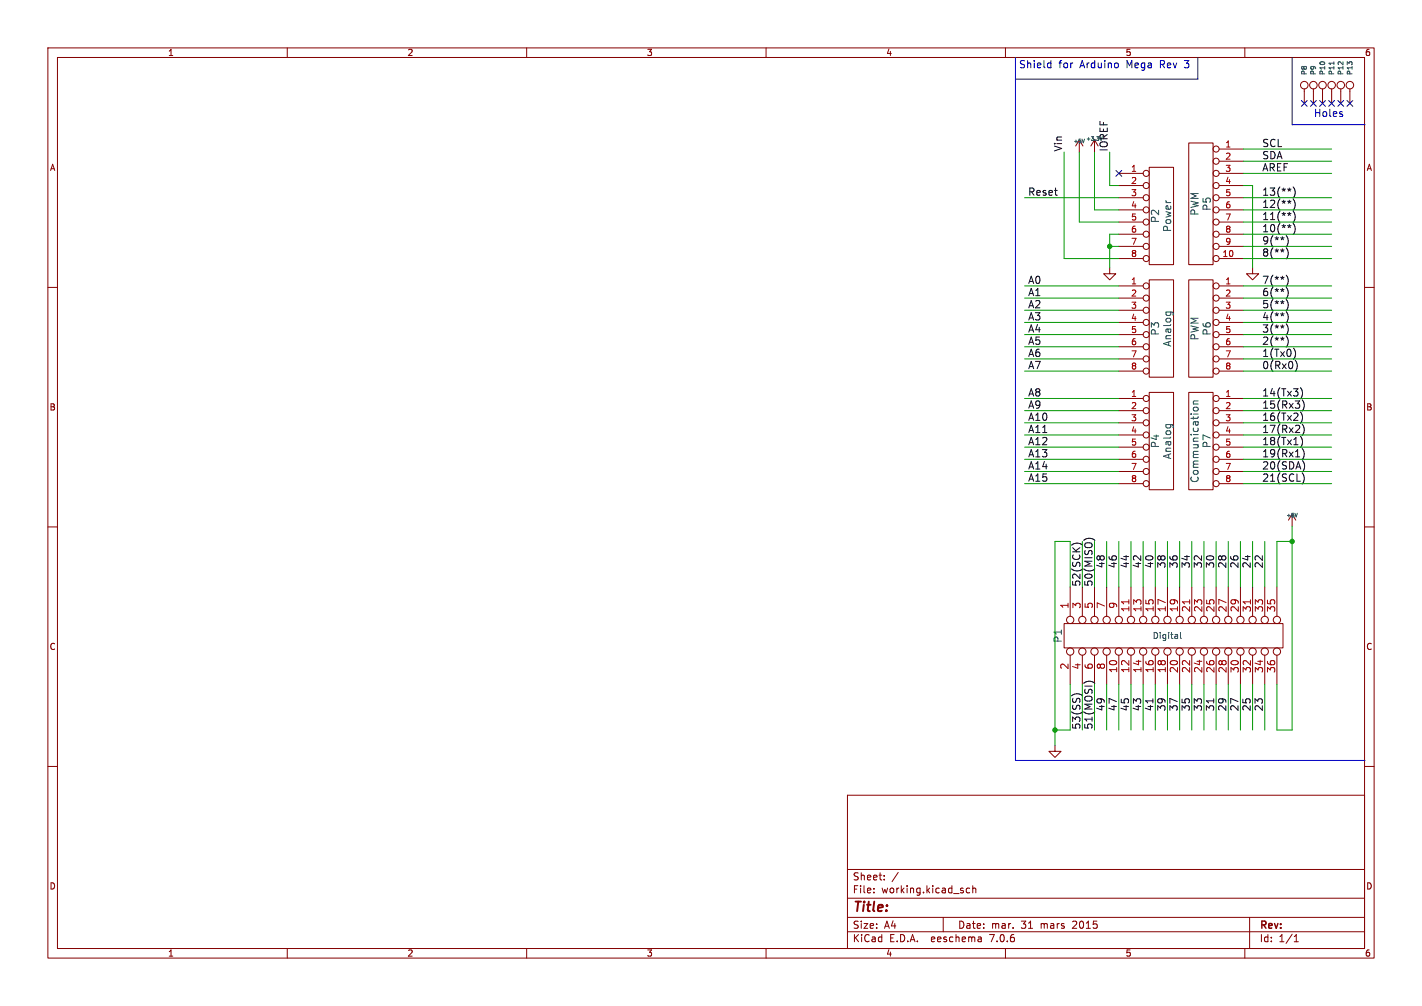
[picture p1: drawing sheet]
<svg xmlns="http://www.w3.org/2000/svg" width="297mm" height="210mm" viewBox="0 0 297 210" stroke-linecap="round" stroke-linejoin="round" font-family="sans-serif">
<g fill="none" stroke="#840000" stroke-width=".21">
<path d="M10 10h277v190h-277zM12 12h273v186h-273zM60 10v2M110 10v2M160 10v2M210 10v2M260 10v2M272.4 18.5v3.1M274.3 18.5v3.1M276.2 18.5v3.1M278.1 18.5v3.1M280 18.5v3.1"/>
<path d="M281.9 18.5v3.1M225.4 29.2l-.7 1.3M225.4 29.2v2.6M225.4 29.2l.8 1.3M228.6 29.2v2.6M228.6 29.2l-.8 1.3M228.6 29.2l.8 1.3M233.7 36.2h5.1M233.7 38.7h5.1M240 34.9h5.1v20.3h-5.1zM248.3 29.8h5.1v25.4h-5.1zM254.6 36.2h5.1"/>
<path d="M254.6 38.7h5.1M254.6 31.1h5.1M254.6 33.7h5.1M10 60h2M231.8 55.9v1.3h1.2l-1.2 1.2-1.3-1.2h1.3M233.7 59.7h5.1M233.7 41.3h5.1M233.7 43.8h5.1M233.7 46.4h5.1M233.7 48.9h5.1M233.7 51.4h5.1M233.7 54h5.1"/>
<path d="M240 58.4h5.1v20.3h-5.1zM248.3 58.4h5.1v20.3h-5.1zM254.6 59.7h5.1M254.6 41.3h5.1M254.6 43.8h5.1M254.6 46.4h5.1M254.6 48.9h5.1M254.6 51.4h5.1M254.6 54h5.1M261.6 55.9v1.3h1.3l-1.3 1.2-1.3-1.2h1.3M285 60h2M233.7 62.2h5.1"/>
<path d="M233.7 64.8h5.1M233.7 67.3h5.1M233.7 69.9h5.1M233.7 72.4h5.1M233.7 74.9h5.1M233.7 77.5h5.1M254.6 62.2h5.1M254.6 64.8h5.1M254.6 67.3h5.1M254.6 69.9h5.1M254.6 72.4h5.1M254.6 74.9h5.1"/>
<path d="M254.6 77.5h5.1M233.7 83.2h5.1M233.7 85.7h5.1M233.7 88.3h5.1M233.7 90.8h5.1M233.7 93.3h5.1M233.7 95.9h5.1M233.7 98.4h5.1M240 81.9h5.1v20.3h-5.1zM248.3 81.9h5.1v20.3h-5.1zM254.6 83.2h5.1M254.6 85.7h5.1"/>
<path d="M254.6 88.3h5.1M254.6 90.8h5.1M254.6 93.3h5.1M254.6 95.9h5.1M254.6 98.4h5.1M10 110h2M233.7 101h5.1M254.6 101h5.1M269.9 107.3l-.8 1.3M269.9 107.3v2.6M269.9 107.3l.7 1.3M285 110h2"/>
<path d="M222.2 130.2h45.8v5.1h-45.8zM223.5 122.6v6.1M223.5 136.8v6.1M226.1 122.6v6.1M226.1 136.8v6.1M228.6 122.6v6.1M228.6 136.8v6.1M231.1 122.6v6.1M231.1 136.8v6.1M233.7 122.6v6.1M233.7 136.8v6.1M236.2 122.6v6.1"/>
<path d="M236.2 136.8v6.1M238.8 122.6v6.1M238.8 136.8v6.1M241.3 122.6v6.1M241.3 136.8v6.1M243.8 122.6v6.1M243.8 136.8v6.1M246.4 122.6v6.1M246.4 136.8v6.1M248.9 122.6v6.1M248.9 136.8v6.1M251.5 122.6v6.1"/>
<path d="M251.5 136.8v6.1M254 122.6v6.1M254 136.8v6.1M256.5 122.6v6.1M256.5 136.8v6.1M259.1 122.6v6.1M259.1 136.8v6.1M261.6 122.6v6.1M261.6 136.8v6.1M264.2 122.6v6.1M264.2 136.8v6.1M266.7 122.6v6.1"/>
<path d="M266.7 136.8v6.1M10 160h2M220.3 155.6v1.2h1.3l-1.3 1.3-1.2-1.3h1.2M285 160h2M177 166h108v32h-108zM60 198v2M110 198v2M160 198v2M177 194.5h108M177 191.5h108M177 187.5h108M177 181.5h108"/>
<path d="M182.5 186.3v.1M182.5 185.5v.1M184.7 183.6v.1M184.7 182.8v.1M187.6 182.1l-1.3 2M197 191.5v3M202.5 185.5l-.4-.1-.3 .3 .2 .6h.5M203.2 185.5l.2-.1 .3 .1 .1 .9M203.2 184.9v1.5M204.9 195.7l.1 .9M205 196.5l-.2 .1M205 196h-.2"/>
<path d="M210 198v2M260 198v2M261 191.5v6.5M270.3 196.6h.9M270.3 195.5l.4-.4v1.5"/>
<circle cx="272.4" cy="17.8" r=".79"/>
<circle cx="274.3" cy="17.8" r=".79"/>
<circle cx="276.2" cy="17.8" r=".79"/>
<circle cx="278.1" cy="17.8" r=".79"/>
<circle cx="280" cy="17.8" r=".79"/>
<circle cx="281.9" cy="17.8" r=".79"/>
<circle cx="239.4" cy="36.2" r=".63"/>
<circle cx="239.4" cy="38.7" r=".63"/>
<circle cx="254" cy="36.2" r=".63"/>
<circle cx="254" cy="31.1" r=".63"/>
<circle cx="254" cy="33.7" r=".63"/>
<circle cx="254" cy="38.7" r=".63"/>
<circle cx="239.4" cy="43.8" r=".63"/>
<circle cx="239.4" cy="51.4" r=".63"/>
<circle cx="239.4" cy="54" r=".63"/>
<circle cx="239.4" cy="46.4" r=".63"/>
<circle cx="239.4" cy="48.9" r=".63"/>
<circle cx="239.4" cy="41.3" r=".63"/>
<circle cx="239.4" cy="59.7" r=".63"/>
<circle cx="254" cy="43.8" r=".63"/>
<circle cx="254" cy="48.9" r=".63"/>
<circle cx="254" cy="54" r=".63"/>
<circle cx="254" cy="41.3" r=".63"/>
<circle cx="254" cy="46.4" r=".63"/>
<circle cx="254" cy="59.7" r=".63"/>
<circle cx="254" cy="51.4" r=".63"/>
<circle cx="239.4" cy="67.3" r=".63"/>
<circle cx="239.4" cy="74.9" r=".63"/>
<circle cx="239.4" cy="77.5" r=".63"/>
<circle cx="239.4" cy="69.8" r=".63"/>
<circle cx="239.4" cy="62.2" r=".63"/>
<circle cx="239.4" cy="64.8" r=".63"/>
<circle cx="239.4" cy="72.4" r=".63"/>
<circle cx="254" cy="74.9" r=".63"/>
<circle cx="254" cy="64.8" r=".63"/>
<circle cx="254" cy="69.8" r=".63"/>
<circle cx="254" cy="67.3" r=".63"/>
<circle cx="254" cy="72.4" r=".63"/>
<circle cx="254" cy="62.2" r=".63"/>
<circle cx="254" cy="77.5" r=".63"/>
<circle cx="239.4" cy="93.3" r=".63"/>
<circle cx="239.4" cy="85.7" r=".63"/>
<circle cx="239.4" cy="88.3" r=".63"/>
<circle cx="239.4" cy="90.8" r=".63"/>
<circle cx="239.4" cy="95.9" r=".63"/>
<circle cx="239.4" cy="98.4" r=".63"/>
<circle cx="239.4" cy="83.2" r=".63"/>
<circle cx="254" cy="88.3" r=".63"/>
<circle cx="254" cy="85.7" r=".63"/>
<circle cx="254" cy="95.9" r=".63"/>
<circle cx="254" cy="90.8" r=".63"/>
<circle cx="254" cy="93.3" r=".63"/>
<circle cx="254" cy="98.4" r=".63"/>
<circle cx="254" cy="83.2" r=".63"/>
<circle cx="239.4" cy="101" r=".63"/>
<circle cx="254" cy="101" r=".63"/>
<circle cx="223.5" cy="136" r=".76"/>
<circle cx="223.5" cy="129.4" r=".76"/>
<circle cx="226.1" cy="136" r=".76"/>
<circle cx="226.1" cy="129.4" r=".76"/>
<circle cx="228.6" cy="136" r=".76"/>
<circle cx="228.6" cy="129.4" r=".76"/>
<circle cx="231.1" cy="129.4" r=".76"/>
<circle cx="231.1" cy="136" r=".76"/>
<circle cx="233.7" cy="136" r=".76"/>
<circle cx="233.7" cy="129.4" r=".76"/>
<circle cx="236.2" cy="129.4" r=".76"/>
<circle cx="236.2" cy="136" r=".76"/>
<circle cx="238.8" cy="136" r=".76"/>
<circle cx="238.8" cy="129.4" r=".76"/>
<circle cx="241.3" cy="136" r=".76"/>
<circle cx="241.3" cy="129.4" r=".76"/>
<circle cx="243.8" cy="136" r=".76"/>
<circle cx="243.8" cy="129.4" r=".76"/>
<circle cx="246.4" cy="136" r=".76"/>
<circle cx="246.4" cy="129.4" r=".76"/>
<circle cx="248.9" cy="129.4" r=".76"/>
<circle cx="248.9" cy="136" r=".76"/>
<circle cx="251.5" cy="129.4" r=".76"/>
<circle cx="251.5" cy="136" r=".76"/>
<circle cx="254" cy="136" r=".76"/>
<circle cx="254" cy="129.4" r=".76"/>
<circle cx="256.5" cy="129.4" r=".76"/>
<circle cx="256.5" cy="136" r=".76"/>
<circle cx="259.1" cy="136" r=".76"/>
<circle cx="259.1" cy="129.4" r=".76"/>
<circle cx="261.6" cy="136" r=".76"/>
<circle cx="261.6" cy="129.4" r=".76"/>
<circle cx="264.2" cy="136" r=".76"/>
<circle cx="264.2" cy="129.4" r=".76"/>
<circle cx="266.7" cy="129.4" r=".76"/>
<circle cx="266.7" cy="136" r=".76"/>
</g>
<path d="M235.8 125.2v.9M248.5 125.2v.9M261.2 125.2v.9" fill="none" stroke="#a90000" stroke-width=".21"/>
<g fill="none" stroke="#006464" stroke-width=".21">
<path d="M278.6 12.9v.6M226.5 29l-.2 .8M243.5 65.1h1.3l.2 .2M243.6 65.1l-.1 .2M244.5 65.1v.2M243.5 88.6h1.3l.2 .2M243.6 88.6l-.1 .2M244.5 88.6v.2M249.2 84.3h1.1M249.3 85.7l-.1-.4 .3-.3 .6 .1 .2 .2-.1 .4M250.3 83.7l-1 .1-.1 .3 .2 .2M271 107.2l-.3 .7"/>
<path d="M246.6 132v1.1l.1 .2"/>
</g>
<g fill="none" stroke="#0f0f0f" stroke-width=".21">
<path d="M269.6 39.5l-.3 .1M270.1 39a1.74 1.74 0 0 1 0 2.3M268.6 51.7a1.75 1.75 0 0 1 0 2.3M268.6 57.4a1.75 1.75 0 0 1 0 2.4M268.6 60a1.75 1.75 0 0 1 0 2.3M268.9 49.6a1.78 1.78 0 0 1-.3 1.9M269.6 47.1l-.3 .1M269.6 44.5l-.3 .2M269.6 42l-.3 .1M270.1 41.6a1.74 1.74 0 0 1 0 2.3M270.1 44.1a1.74 1.74 0 0 1 0 2.3M270.1 46.6a1.74 1.74 0 0 1 0 2.4"/>
<path d="M268.6 62.5a1.75 1.75 0 0 1 0 2.3M268.6 65.1a1.75 1.75 0 0 1 0 2.3M268.6 67.6a1.75 1.75 0 0 1 0 2.3M268.6 70.1a1.77 1.77 0 0 1 .1 2.3M270.2 72.8a1.79 1.79 0 0 1 0 2.1M270.5 75.2a1.75 1.75 0 0 1 0 2.3M271.6 80.9a1.74 1.74 0 0 1 0 2.4M271.6 86a1.74 1.74 0 0 1 0 2.3M271.6 91.1a1.74 1.74 0 0 1 0 2.3M272 83.5a1.74 1.74 0 0 1 0 2.3M272 88.6a1.74 1.74 0 0 1 0 2.3M272 93.6a1.76 1.76 0 0 1 0 2.3"/>
<path d="M272.3 99.2a1.78 1.78 0 0 1-.3 1.8M272.3 96.5l.2 .7-.2 1M226.1 113.7a1.77 1.77 0 0 0-2.3 .1M226.4 112.8a1.75 1.75 0 0 1 2.3 0M226.1 145.2a1.77 1.77 0 0 0-2.3 .1M226.4 142.6a1.75 1.75 0 0 1 2.3 0M240.8 145.9v.8M253.5 145.9v.8"/>
</g>
<path d="M212.1 12.1v146.7h73M219.1 13.1l.4 .1M219.5 12.6v1.6M219.5 14.1l-.4 .1M233.5 13.3v.7M250.2 12.1v4.4h-38.1M269.9 12.1v13.9h15.2M280.4 23.9v.3" fill="none" stroke="#0000c2" stroke-width=".21"/>
<g fill="none" stroke="#009600" stroke-width=".21">
<path d="M222.2 31.8v22.2h11.5M225.4 31.8v14.6h8.3M228.6 31.8v12h5.1M231.8 31.8v6.9h1.9M259.7 38.7h1.9v17.2M259.7 33.7h18.4M259.7 36.2h18.4M259.7 31.1h18.4M214 59.7h19.7M214 41.3h19.7M231.8 51.4h1.9M233.7 48.9h-1.9v7"/>
<path d="M259.7 54h18.4M259.7 59.7h18.4M259.7 51.4h18.4M259.7 43.8h18.4M259.7 41.3h18.4M259.7 46.4h18.4M259.7 48.9h18.4M214 64.8h19.7M214 67.3h19.7M214 62.2h19.7M214 74.9h19.7M214 72.4h19.7"/>
<path d="M214 77.5h19.7M214 69.9h19.7M259.7 64.8h18.4M259.7 67.3h18.4M259.7 62.2h18.4M259.7 74.9h18.4M259.7 72.4h18.4M259.7 77.5h18.4M259.7 69.9h18.4M214 85.7h19.7M214 83.2h19.7M214 98.4h19.7"/>
<path d="M214 93.3h19.7M214 88.3h19.7M214 90.8h19.7M214 95.9h19.7M259.7 85.7h18.4M259.7 83.2h18.4M259.7 98.4h18.4M259.7 93.3h18.4M259.7 88.3h18.4M259.7 90.8h18.4M259.7 95.9h18.4M214 101h19.7"/>
<path d="M226.1 113v9.6M228.6 113v9.6M231.1 113v9.6M233.7 113v9.6M236.2 113v9.6M238.8 113v9.6M241.3 113v9.6M243.8 113v9.6M246.4 113v9.6M248.9 113v9.6M251.5 113v9.6M254 113v9.6"/>
<path d="M256.5 113v9.6M259.1 113v9.6M259.7 101h18.4M261.6 113v9.6M264.2 113v9.6M269.9 109.9v42.5h-3.2v-9.5M269.9 113h-3.2v9.6M223.5 122.6v-9.6h-3.2v42.6M223.5 142.9v9.5h-3.2M226.1 142.9v9.5M228.6 142.9v9.5M231.1 142.9v9.5"/>
<path d="M233.7 142.9v9.5M236.2 142.9v9.5M238.8 142.9v9.5M241.3 142.9v9.5M243.8 142.9v9.5M246.4 142.9v9.5M248.9 142.9v9.5M251.5 142.9v9.5M254 142.9v9.5M256.5 142.9v9.5M259.1 142.9v9.5M261.6 142.9v9.5"/>
<path d="M264.2 142.9v9.5"/>
</g>
<g fill="none" stroke="#000084" stroke-width=".21">
<path d="M233.1 35.6l1.2 1.2M234.3 35.6l-1.2 1.2M271.8 21l1.2 1.2M273 21l-1.2 1.2M273.7 21l1.2 1.2M274.9 21l-1.2 1.2M275.6 21l1.2 1.2M276.8 21l-1.2 1.2M277.5 21l1.2 1.2M278.7 21l-1.2 1.2M279.4 21l1.2 1.2M280.6 21l-1.2 1.2"/>
<path d="M281.3 21l1.2 1.2M282.5 21l-1.2 1.2"/>
</g>
<g fill="#009600" stroke="#009600" stroke-width=".21">
<circle cx="220.3" cy="152.4" r=".46"/>
<circle cx="231.8" cy="51.4" r=".46"/>
<circle cx="269.9" cy="113" r=".46"/>
</g>
<text font-size="2.8" fill="#840000" x="178" y="190.9">Title:</text>
<g font-size="2.1" fill="#0000c2">
<text x="212.7" y="14.4">Shield</text>
<text x="221.1" y="14.4">for</text>
<text x="225.6" y="14.4">Arduino</text>
<text x="235.4" y="14.4">Mega</text>
<text x="242.5" y="14.4">Rev</text>
<text x="247.8" y="14.4">3</text>
<text x="274.3" y="24.5">Holes</text>
</g>
<g font-size="2.1" fill="#0f0f0f">
<text x="221.9" y="31.8" transform="rotate(-90 221.9 31.8)">Vin</text>
<text x="231.5" y="31.8" transform="rotate(-90 231.5 31.8)">IOREF</text>
<text x="263.5" y="35.9">AREF</text>
<text x="263.5" y="30.8">SCL</text>
<text x="263.5" y="33.3">SDA</text>
<text x="214.6" y="41">Reset</text>
<text x="263.5" y="41">13(**)</text>
<text x="263.5" y="46">11(**)</text>
<text x="263.5" y="43.5">12(**)</text>
<text x="263.5" y="51.1">9(**)</text>
<text x="263.5" y="48.6">10(**)</text>
<text x="263.5" y="53.7">8(**)</text>
<text x="214.6" y="59.4">A0</text>
<text x="263.5" y="59.4">7(**)</text>
<text x="214.6" y="64.5">A2</text>
<text x="214.6" y="61.9">A1</text>
<text x="263.5" y="64.5">5(**)</text>
<text x="263.5" y="61.9">6(**)</text>
<text x="214.6" y="67">A3</text>
<text x="214.6" y="69.5">A4</text>
<text x="263.5" y="67">4(**)</text>
<text x="263.5" y="69.5">3(**)</text>
<text x="214.6" y="72.1">A5</text>
<text x="214.6" y="77.2">A7</text>
<text x="214.6" y="74.6">A6</text>
<text x="263.5" y="77.2">0(Rx0)</text>
<text x="263.5" y="72.1">2(**)</text>
<text x="263.5" y="74.6">1(Tx0)</text>
<text x="214.6" y="82.9">A8</text>
<text x="263.5" y="82.9">14(Tx3)</text>
<text x="214.6" y="88">A10</text>
<text x="214.6" y="85.4">A9</text>
<text x="263.5" y="85.4">15(Rx3)</text>
<text x="263.5" y="88">16(Tx2)</text>
<text x="214.6" y="95.6">A13</text>
<text x="214.6" y="90.5">A11</text>
<text x="214.6" y="93">A12</text>
<text x="263.5" y="95.6">19(Rx1)</text>
<text x="263.5" y="90.5">17(Rx2)</text>
<text x="263.5" y="93">18(Tx1)</text>
<text x="214.6" y="98.1">A14</text>
<text x="214.6" y="100.7">A15</text>
<text x="263.5" y="98.1">20(SDA)</text>
<text x="263.5" y="100.7">21(SCL)</text>
<text x="230.8" y="118.7" transform="rotate(-90 230.8 118.7)">48</text>
<text x="233.4" y="118.7" transform="rotate(-90 233.4 118.7)">46</text>
<text x="235.9" y="118.7" transform="rotate(-90 235.9 118.7)">44</text>
<text x="238.4" y="118.7" transform="rotate(-90 238.4 118.7)">42</text>
<text x="241" y="118.7" transform="rotate(-90 241 118.7)">40</text>
<text x="243.5" y="118.7" transform="rotate(-90 243.5 118.7)">38</text>
<text x="246.1" y="118.7" transform="rotate(-90 246.1 118.7)">36</text>
<text x="248.6" y="118.7" transform="rotate(-90 248.6 118.7)">34</text>
<text x="251.1" y="118.7" transform="rotate(-90 251.1 118.7)">32</text>
<text x="253.7" y="118.7" transform="rotate(-90 253.7 118.7)">30</text>
<text x="256.2" y="118.7" transform="rotate(-90 256.2 118.7)">28</text>
<text x="258.8" y="118.7" transform="rotate(-90 258.8 118.7)">26</text>
<text x="261.3" y="118.7" transform="rotate(-90 261.3 118.7)">24</text>
<text x="263.8" y="118.7" transform="rotate(-90 263.8 118.7)">22</text>
<text x="225.7" y="122.6" transform="rotate(-90 225.7 122.6)">52(SCK)</text>
<text x="228.3" y="122.6" transform="rotate(-90 228.3 122.6)">50(MISO)</text>
<text x="230.8" y="148.6" transform="rotate(-90 230.8 148.6)">49</text>
<text x="233.4" y="148.6" transform="rotate(-90 233.4 148.6)">47</text>
<text x="235.9" y="148.6" transform="rotate(-90 235.9 148.6)">45</text>
<text x="238.4" y="148.6" transform="rotate(-90 238.4 148.6)">43</text>
<text x="241" y="148.6" transform="rotate(-90 241 148.6)">41</text>
<text x="243.5" y="148.6" transform="rotate(-90 243.5 148.6)">39</text>
<text x="246.1" y="148.6" transform="rotate(-90 246.1 148.6)">37</text>
<text x="248.6" y="148.6" transform="rotate(-90 248.6 148.6)">35</text>
<text x="251.1" y="148.6" transform="rotate(-90 251.1 148.6)">33</text>
<text x="253.7" y="148.6" transform="rotate(-90 253.7 148.6)">31</text>
<text x="256.2" y="148.6" transform="rotate(-90 256.2 148.6)">29</text>
<text x="258.8" y="148.6" transform="rotate(-90 258.8 148.6)">27</text>
<text x="261.3" y="148.6" transform="rotate(-90 261.3 148.6)">25</text>
<text x="263.8" y="148.6" transform="rotate(-90 263.8 148.6)">23</text>
<text x="225.7" y="152.4" transform="rotate(-90 225.7 152.4)">53(SS)</text>
<text x="228.3" y="152.4" transform="rotate(-90 228.3 152.4)">51(MOSI)</text>
</g>
<g font-size="2.1" fill="#006464">
<text x="242.3" y="46.6" transform="rotate(-90 242.3 46.6)">P2</text>
<text x="250.5" y="45.1" transform="rotate(-90 250.5 45.1)">PWM</text>
<text x="253.1" y="44.1" transform="rotate(-90 253.1 44.1)">P5</text>
<text x="244.8" y="48.5" transform="rotate(-90 244.8 48.5)">Power</text>
<text x="242.3" y="70.1" transform="rotate(-90 242.3 70.1)">P3</text>
<text x="250.5" y="71.2" transform="rotate(-90 250.5 71.2)">PWM</text>
<text x="253.1" y="70.1" transform="rotate(-90 253.1 70.1)">P6</text>
<text x="244.8" y="72.5" transform="rotate(-90 244.8 72.5)">Analog</text>
<text x="242.3" y="93.6" transform="rotate(-90 242.3 93.6)">P4</text>
<text x="244.8" y="96" transform="rotate(-90 244.8 96)">Analog</text>
<text x="253.1" y="93.6" transform="rotate(-90 253.1 93.6)">P7</text>
<text x="250.5" y="100.9" transform="rotate(-90 250.5 100.9)">Communication</text>
<text x="222" y="134.3" transform="rotate(-90 222 134.3)">P1</text>
</g>
<g font-size="2.1" fill="#a90000">
<text x="223.3" y="127.2" transform="rotate(-90 223.3 127.2)">1</text>
<text x="225.8" y="127.2" transform="rotate(-90 225.8 127.2)">3</text>
<text x="228.3" y="127.2" transform="rotate(-90 228.3 127.2)">5</text>
<text x="230.9" y="127.2" transform="rotate(-90 230.9 127.2)">7</text>
<text x="233.4" y="127.2" transform="rotate(-90 233.4 127.2)">9</text>
<text x="236" y="127.9" transform="rotate(-90 236 127.9)">11</text>
<text x="238.5" y="127.9" transform="rotate(-90 238.5 127.9)">13</text>
<text x="241" y="127.9" transform="rotate(-90 241 127.9)">15</text>
<text x="243.6" y="127.9" transform="rotate(-90 243.6 127.9)">17</text>
<text x="246.1" y="127.9" transform="rotate(-90 246.1 127.9)">19</text>
<text x="248.7" y="127.9" transform="rotate(-90 248.7 127.9)">21</text>
<text x="251.2" y="127.9" transform="rotate(-90 251.2 127.9)">23</text>
<text x="253.7" y="127.9" transform="rotate(-90 253.7 127.9)">25</text>
<text x="256.3" y="127.9" transform="rotate(-90 256.3 127.9)">27</text>
<text x="258.8" y="127.9" transform="rotate(-90 258.8 127.9)">29</text>
<text x="261.4" y="127.9" transform="rotate(-90 261.4 127.9)">31</text>
<text x="263.9" y="127.9" transform="rotate(-90 263.9 127.9)">33</text>
<text x="266.4" y="127.9" transform="rotate(-90 266.4 127.9)">35</text>
<text x="223.3" y="139.9" transform="rotate(-90 223.3 139.9)">2</text>
<text x="225.8" y="139.9" transform="rotate(-90 225.8 139.9)">4</text>
<text x="228.3" y="139.9" transform="rotate(-90 228.3 139.9)">6</text>
<text x="230.9" y="139.9" transform="rotate(-90 230.9 139.9)">8</text>
<text x="233.4" y="140.6" transform="rotate(-90 233.4 140.6)">10</text>
<text x="236" y="140.6" transform="rotate(-90 236 140.6)">12</text>
<text x="238.5" y="140.6" transform="rotate(-90 238.5 140.6)">14</text>
<text x="241" y="140.6" transform="rotate(-90 241 140.6)">16</text>
<text x="243.6" y="140.6" transform="rotate(-90 243.6 140.6)">18</text>
<text x="246.1" y="140.6" transform="rotate(-90 246.1 140.6)">20</text>
<text x="248.7" y="140.6" transform="rotate(-90 248.7 140.6)">22</text>
<text x="251.2" y="140.6" transform="rotate(-90 251.2 140.6)">24</text>
<text x="253.7" y="140.6" transform="rotate(-90 253.7 140.6)">26</text>
<text x="256.3" y="140.6" transform="rotate(-90 256.3 140.6)">28</text>
<text x="258.8" y="140.6" transform="rotate(-90 258.8 140.6)">30</text>
<text x="261.4" y="140.6" transform="rotate(-90 261.4 140.6)">32</text>
<text x="263.9" y="140.6" transform="rotate(-90 263.9 140.6)">34</text>
<text x="266.4" y="140.6" transform="rotate(-90 266.4 140.6)">36</text>
</g>
<g font-size="2.1" fill="#840000">
<text x="178" y="184">Sheet:</text>
<text x="178" y="186.7">File:</text>
<text x="184.1" y="186.7">working.kicad_sch</text>
<text x="178" y="196.9">KiCad</text>
<text x="178" y="194.1">Size:</text>
<text x="184.7" y="194.1">A4</text>
<text x="185.7" y="196.9">E.D.A.</text>
<text x="194.6" y="196.9">eeschema</text>
<text x="200" y="194.1">Date:</text>
<text x="207" y="196.9">7.0.6</text>
<text x="207" y="194.1">mar.</text>
<text x="213.3" y="194.1">31</text>
<text x="217.5" y="194.1">mars</text>
<text x="224.3" y="194.1">2015</text>
<text x="263" y="194.3">Rev:</text>
<text x="263" y="196.9">Id:</text>
<text x="267.1" y="196.9">1/1</text>
</g>
<g font-size="1.8" fill="#840000">
<text x="35" y="11.9">1</text>
<text x="85" y="11.9">2</text>
<text x="135" y="11.9">3</text>
<text x="185" y="11.9">4</text>
<text x="235" y="11.9">5</text>
<text x="285" y="11.9">6</text>
<text x="10.3" y="35.9">A</text>
<text x="285.3" y="35.9">A</text>
<text x="10.3" y="85.9">B</text>
<text x="285.3" y="85.9">B</text>
<text x="10.3" y="135.9">C</text>
<text x="285.3" y="135.9">C</text>
<text x="10.3" y="185.9">D</text>
<text x="285.3" y="185.9">D</text>
<text x="35" y="199.9">1</text>
<text x="85" y="199.9">2</text>
<text x="135" y="199.9">3</text>
<text x="185" y="199.9">4</text>
<text x="235" y="199.9">5</text>
<text x="285" y="199.9">6</text>
</g>
<g font-size="1.8" fill="#a90000">
<text x="236.1" y="35.9">1</text>
<text x="255.8" y="30.9">1</text>
<text x="255.8" y="33.4">2</text>
<text x="255.8" y="35.9">3</text>
<text x="236.1" y="38.5">2</text>
<text x="236.1" y="41">3</text>
<text x="255.8" y="38.5">4</text>
<text x="255.8" y="41">5</text>
<text x="236.1" y="43.6">4</text>
<text x="236.1" y="46.1">5</text>
<text x="255.8" y="43.6">6</text>
<text x="255.8" y="46.1">7</text>
<text x="236.1" y="48.6">6</text>
<text x="236.1" y="51.2">7</text>
<text x="236.1" y="53.7">8</text>
<text x="255.2" y="53.7">10</text>
<text x="255.8" y="48.6">8</text>
<text x="255.8" y="51.2">9</text>
<text x="236.1" y="59.4">1</text>
<text x="255.8" y="59.4">1</text>
<text x="236.1" y="62">2</text>
<text x="236.1" y="64.5">3</text>
<text x="255.8" y="62">2</text>
<text x="255.8" y="64.5">3</text>
<text x="236.1" y="67.1">4</text>
<text x="236.1" y="69.6">5</text>
<text x="255.8" y="67.1">4</text>
<text x="255.8" y="69.6">5</text>
<text x="236.1" y="72.1">6</text>
<text x="236.1" y="74.7">7</text>
<text x="236.1" y="77.2">8</text>
<text x="255.8" y="72.1">6</text>
<text x="255.8" y="74.7">7</text>
<text x="255.8" y="77.2">8</text>
<text x="236.1" y="82.9">1</text>
<text x="255.8" y="82.9">1</text>
<text x="236.1" y="85.5">2</text>
<text x="236.1" y="88">3</text>
<text x="255.8" y="85.5">2</text>
<text x="255.8" y="88">3</text>
<text x="236.1" y="90.6">4</text>
<text x="236.1" y="93.1">5</text>
<text x="236.1" y="95.6">6</text>
<text x="255.8" y="90.6">4</text>
<text x="255.8" y="93.1">5</text>
<text x="255.8" y="95.6">6</text>
<text x="236.1" y="98.2">7</text>
<text x="236.1" y="100.7">8</text>
<text x="255.8" y="98.2">7</text>
<text x="255.8" y="100.7">8</text>
</g>
<text font-size="1.8" fill="#006464" x="240.7" y="133.6">Digital</text>
<g font-size="1.4" fill="#006464">
<text x="273.2" y="15.8" transform="rotate(-90 273.2 15.8)">P8</text>
<text x="275.1" y="15.8" transform="rotate(-90 275.1 15.8)">P9</text>
<text x="277" y="15.8" transform="rotate(-90 277 15.8)">P10</text>
<text x="278.9" y="15.8" transform="rotate(-90 278.9 15.8)">P11</text>
<text x="280.8" y="15.8" transform="rotate(-90 280.8 15.8)">P12</text>
<text x="282.7" y="15.8" transform="rotate(-90 282.7 15.8)">P13</text>
</g>
<g font-size="1.1" fill="#006464">
<text x="226.7" y="29.6">+3.3V</text>
<text x="224.1" y="30.1">+5V</text>
<text x="268.6" y="108.2">+5V</text>
</g>
</svg>
